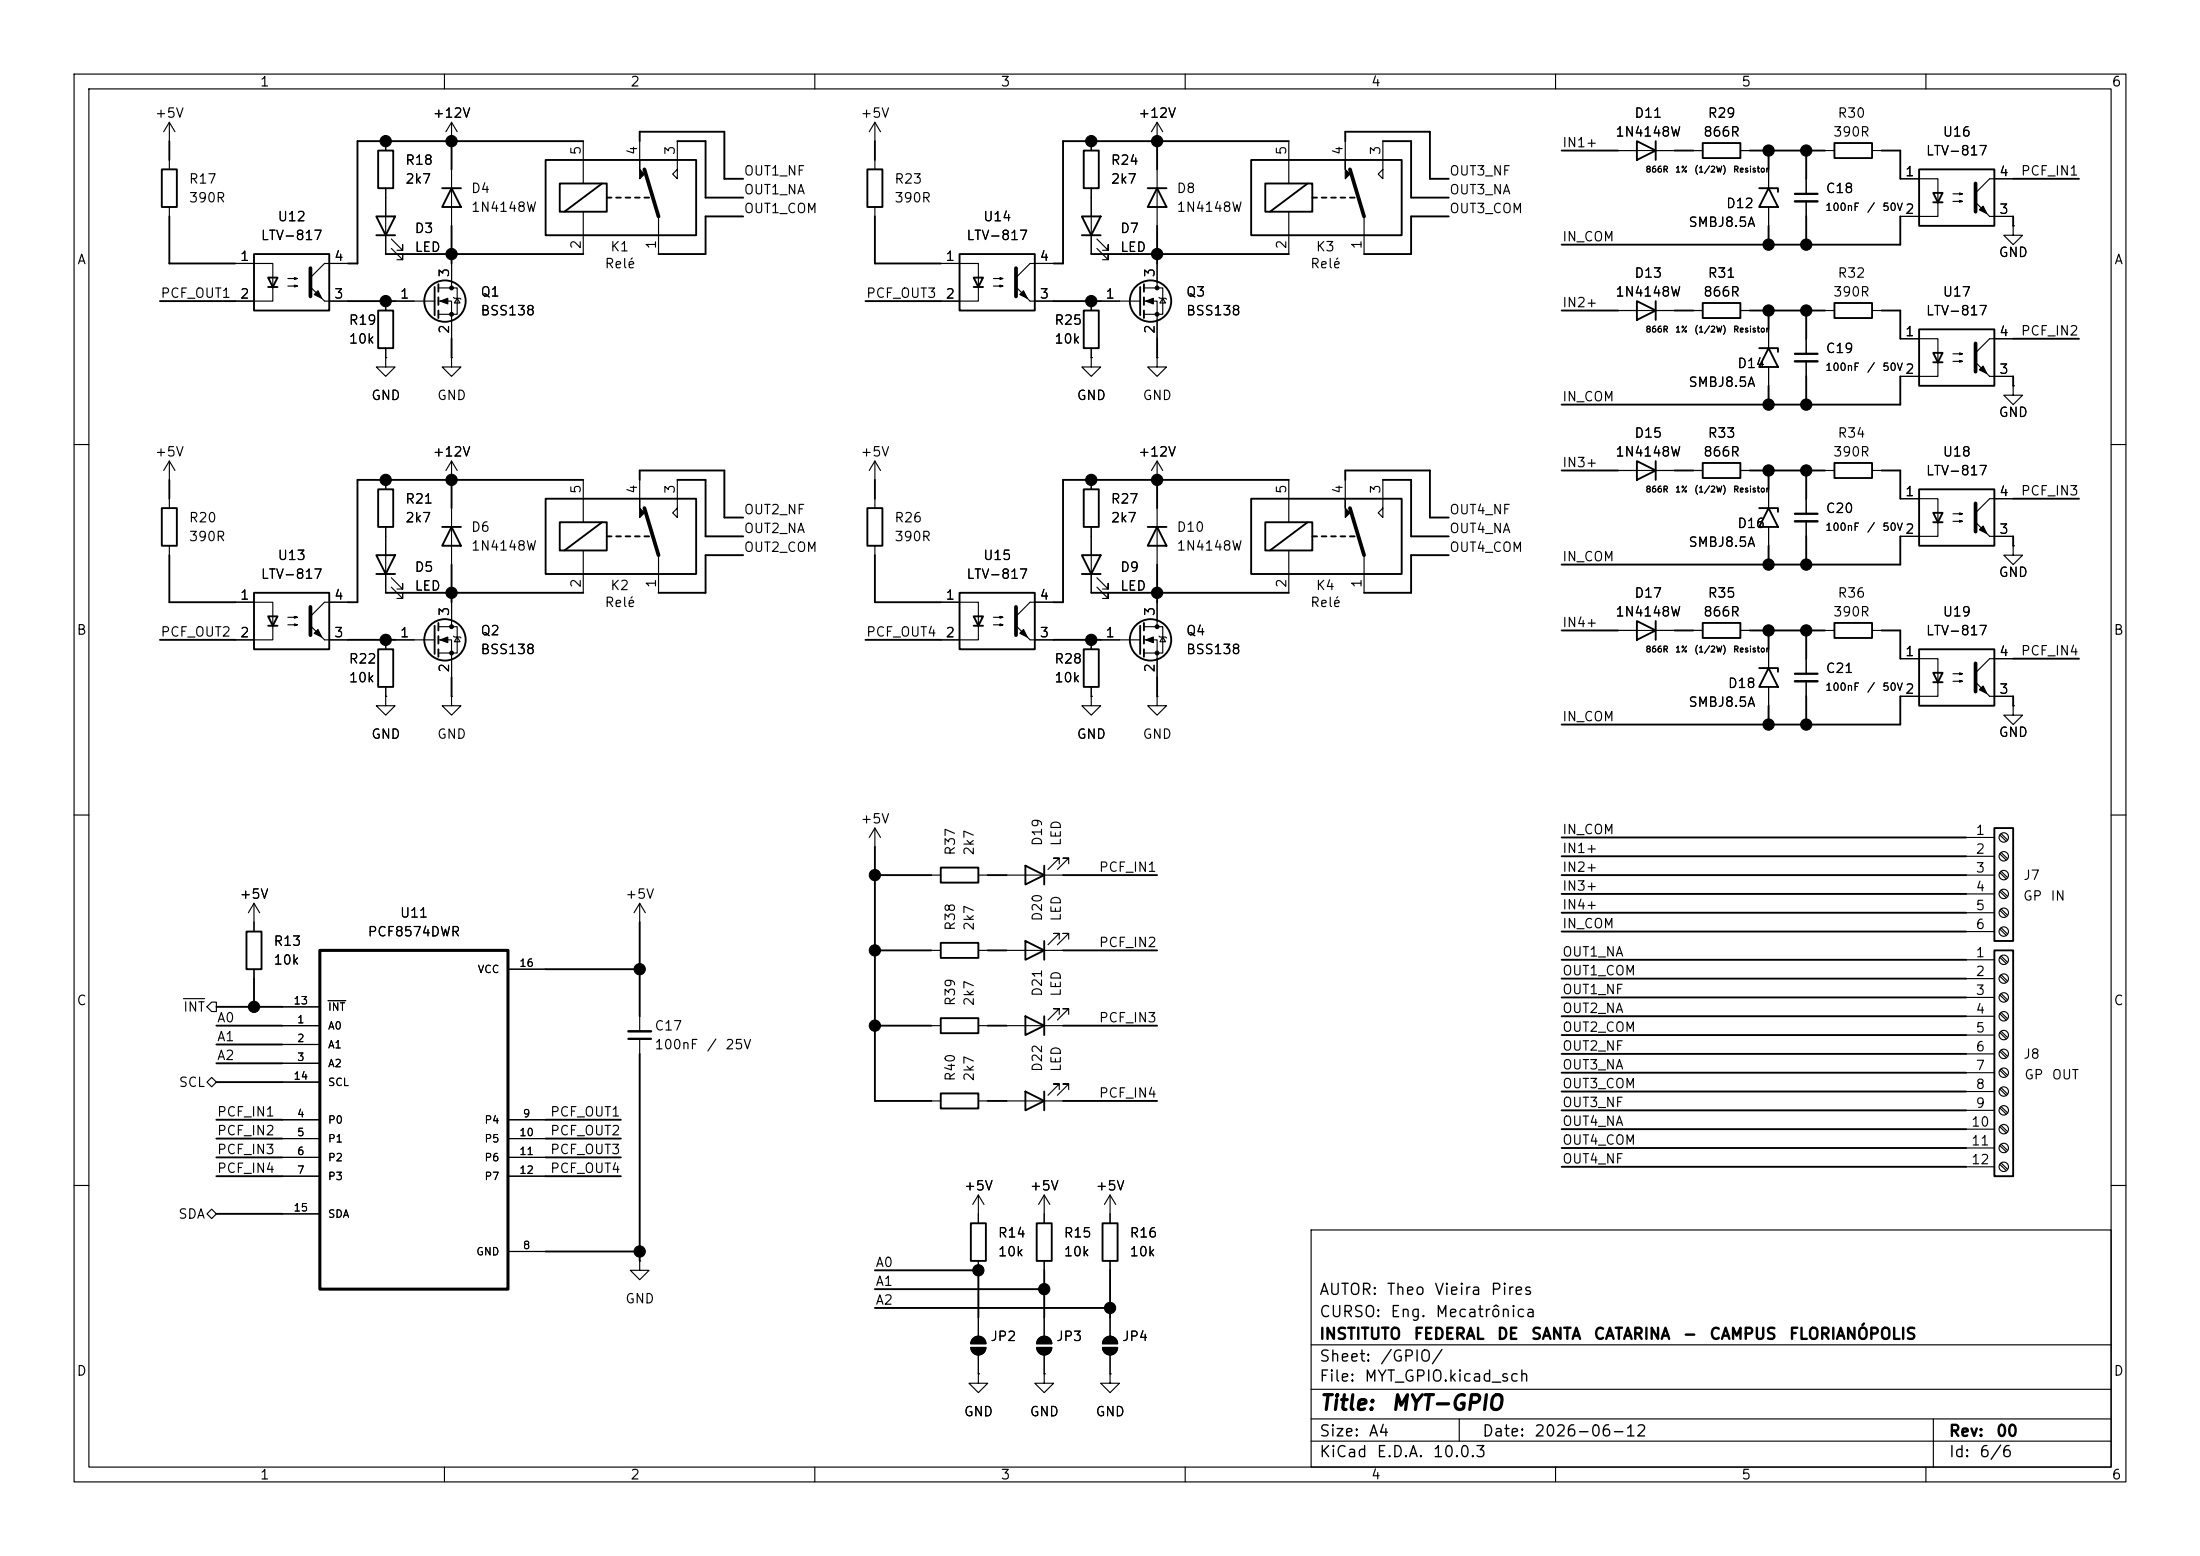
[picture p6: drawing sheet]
<svg xmlns="http://www.w3.org/2000/svg" width="297mm" height="210mm" viewBox="0 0 297 210" stroke-linecap="round" stroke-linejoin="round" font-family="sans-serif">
<g fill="none" stroke="#000" stroke-width=".15">
<path d="M10 10h277v190h-277zM12 12h273v186h-273zM22.9 16.5v2.6M22.9 16.5l-.8 1.3M22.9 16.5l.7 1.3M52.1 19.1v1.2M60 10v2M61 16.5v2.6M61 16.5l-.8 1.3M61 16.5l.7 1.3M78.7 19.1v5.7M86.4 19.1v2.5"/>
<path d="M91.4 19.1v5l-.6-.6 .6-.6M110 10v2M118.1 16.5v2.6M118.1 16.5l-.8 1.3M118.1 16.5l.8 1.3M147.3 19.1v1.2M156.2 16.5v2.6M156.2 16.5l-.8 1.3M156.2 16.5l.8 1.3M160 10v2M174 19.1v5.7M181.6 19.1v2.5"/>
<path d="M186.7 19.1v5l-.6-.6 .6-.6M210 10v2M260 10v2M22.9 21.6v1.3M22.9 27.9v1.3M31.7 35.6h5.1v3.3M36.8 38.7v1.9h-5.1M38.9 37.6h1.2l-.3 .1v-.2l.3 .1M38.9 38.6h1.2l-.3 .1v-.2l.3 .1M47 35.6h-3.2l-1.9 1.9M52.1 25.4v8.9M52.8 33.5l1.6 1.6v-.8v.8h-.8"/>
<path d="M52.8 32.3l1.6 1.5v-.8v.8h-.8M59.2 38.9h2.5v3.5h-2.5M61 22.9v7.6M61 35.6v3.3M78.7 28.6v5.7M88.9 29.2v5.1M118.1 21.6v1.3M118.1 27.9v1.3M127 35.6h5.1v3.3M132.1 38.7v1.9h-5.1M134.1 37.6h1.3l-.4 .1v-.2l.4 .1M134.1 38.6h1.3l-.4 .1v-.2l.4 .1"/>
<path d="M142.2 35.6h-3.1l-1.9 1.9M147.3 25.4v8.9M148.1 33.5l1.5 1.6v-.8v.8h-.8M148.1 32.3l1.5 1.5v-.8v.8h-.8M154.4 38.9h2.6v3.5h-2.6M156.2 22.9v7.6M156.2 35.6v3.3M174 28.6v5.7M184.1 29.2v5.1M218.4 20.3h7.7M228.6 20.3h1.3M234.9 20.3h1.3"/>
<path d="M238.8 22.9v2.5M238.8 27.9v2.6M243.8 24.1v2.1M243.8 27.2v2M246.4 20.3h1.2M252.7 20.3h1.3M256.5 24.1h5.1v3.3M261.6 27.3v1.9h-5.1M263.7 26.2h1.2l-.4 .1v-.3l.4 .2M263.7 27.2h1.2l-.4 .1v-.2l.4 .1M268.6 29.2h3.2M271.8 30.5v1.3h1.2l-1.2 1.2-1.3-1.2h1.3"/>
<path d="M271.8 30.5h.1M271.8 24.1h-3.2l-1.9 1.9M43.8 40.6h3.2M52.1 48.3v1.2h1.2l-1.2 1.3-1.3-1.3h1.3M52.1 48.3h.1M52.1 40.6v1.3M52.1 47v1.3M53.3 40.6h5.4M59.2 40.6h1.8v5.1M61 48.3v1.2h1.2l-1.2 1.3-1.3-1.3h1.3M61 48.3h.1M61.2 40.1l.1 .2h.8l.1 .1"/>
<path d="M61.7 40.3l.4 .6h-.8zM139.1 40.6h3.1M147.3 48.3v1.2h1.3l-1.3 1.3-1.3-1.3h1.3M147.3 48.3h.1M147.3 40.6v1.3M147.3 47v1.3M148.6 40.6h5.3M154.4 40.6h1.8v5.1M156.2 48.3v1.2h1.3l-1.3 1.3-1.3-1.3h1.3M156.2 48.3h.1M156.5 40.1l.1 .2h.8l.1 .1M157 40.3l.4 .6h-.8z"/>
<path d="M218.4 41.9h7.7M228.6 41.9h1.3M234.9 41.9h1.3M238.8 44.5v2.5M238.8 49.5v2.6M243.8 45.7v2.1M243.8 48.8v2M246.4 41.9h1.2M252.7 41.9h1.3M256.5 45.7h5.1v3.3M261.6 48.9v1.9h-5.1M263.7 47.8h1.2l-.4 .1v-.3l.4 .2"/>
<path d="M263.7 48.8h1.2l-.4 .1v-.3l.4 .2M268.6 50.8h3.2M271.8 52.1v1.2h1.2l-1.2 1.3-1.3-1.3h1.3M271.8 52.1h.1M271.8 45.7h-3.2l-1.9 1.9M10 60h2M22.9 62.2v2.6M22.9 67.3v1.3M22.9 73.7v1.2M22.9 62.2l-.8 1.3M22.9 62.2l.7 1.3M52.1 64.8v1.2"/>
<path d="M52.1 71.1v8.9M52.8 79.2l1.6 1.6v-.8v.8h-.8M52.8 78l1.6 1.5v-.8v.8h-.8M61 62.2v2.6M61 68.6v7.6M61 62.2l-.8 1.3M61 62.2l.7 1.3M78.7 64.8v5.7M78.7 74.3v5.7M86.4 64.8v2.5M88.9 74.9v5.1M91.4 64.8v5.1l-.6-.7 .6-.6"/>
<path d="M118.1 62.2v2.6M118.1 67.3v1.3M118.1 73.7v1.2M118.1 62.2l-.8 1.3M118.1 62.2l.8 1.3M147.3 64.8v1.2M147.3 71.1v8.9M148.1 79.2l1.5 1.6v-.8v.8h-.8M148.1 78l1.5 1.5v-.8v.8h-.8M156.2 62.2v2.6M156.2 68.6v7.6M156.2 62.2l-.8 1.3"/>
<path d="M156.2 62.2l.8 1.3M174 64.8v5.7M174 74.3v5.7M181.6 64.8v2.5M184.1 74.9v5.1M186.7 64.8v5.1l-.6-.7 .6-.6M218.4 63.5h7.7M228.6 63.5h1.3M234.9 63.5h1.3M238.8 66v2.6M238.8 71.1v2.6M243.8 67.3v2"/>
<path d="M243.8 70.4v2M246.4 63.5h1.2M252.7 63.5h1.3M256.5 67.3h5.1v3.3M261.6 70.5v1.9h-5.1M263.7 69.3h1.2l-.4 .2v-.3l.4 .1M263.7 70.4h1.2l-.4 .1v-.3l.4 .2M268.6 72.4h3.2M271.8 73.7v1.2h1.2l-1.2 1.3-1.3-1.3h1.3M271.8 73.7h.1M271.8 67.3h-3.2l-1.9 1.9M285 60h2"/>
<path d="M31.7 81.3h5.1v3.3M36.8 84.5v1.9h-5.1M38.9 83.3h1.2l-.3 .1v-.2l.3 .1M38.9 84.3h1.2l-.3 .2v-.3l.3 .1M43.8 86.4h3.2M47 81.3h-3.2l-1.9 1.9M52.1 94v1.3h1.2l-1.2 1.2-1.3-1.2h1.3M52.1 94h.1M52.1 86.4v1.2M52.1 92.7v1.3M53.3 86.4h5.4M59.2 84.6h2.5v3.5h-2.5"/>
<path d="M59.2 86.4h1.8v5M61 94v1.3h1.2l-1.2 1.2-1.3-1.2h1.3M61 94h.1M61 81.3v3.3M61.2 85.9l.1 .1h.8l.1 .1M61.7 86l.4 .6h-.8zM127 81.3h5.1v3.3M132.1 84.5v1.9h-5.1M134.1 83.3h1.3l-.4 .1v-.2l.4 .1M134.1 84.3h1.3l-.4 .2v-.3l.4 .1M139.1 86.4h3.1M142.2 81.3h-3.1l-1.9 1.9"/>
<path d="M147.3 94v1.3h1.3l-1.3 1.2-1.3-1.2h1.3M147.3 94h.1M147.3 86.4v1.2M147.3 92.7v1.3M148.6 86.4h5.3M154.4 84.6h2.6v3.5h-2.6M154.4 86.4h1.8v5M156.2 94v1.3h1.3l-1.3 1.2-1.3-1.2h1.3M156.2 94h.1M156.2 81.3v3.3M156.5 85.9l.1 .1h.8l.1 .1M157 86l.4 .6h-.8z"/>
<path d="M218.4 85.1h7.7M228.6 85.1h1.3M234.9 85.1h1.3M238.8 87.6v2.6M238.8 92.7v2.6M243.8 88.9v2M243.8 91.9v2.1M246.4 85.1h1.2M252.7 85.1h1.3M256.5 88.9h5.1v3.3M261.6 92.1v1.9h-5.1M263.7 90.9h1.2l-.4 .2v-.3l.4 .1"/>
<path d="M263.7 91.9h1.2l-.4 .2v-.3l.4 .1M268.6 94h3.2M271.8 95.3v1.2h1.2l-1.2 1.3-1.3-1.3h1.3M271.8 95.3h.1M271.8 88.9h-3.2l-1.9 1.9M10 110h2M118.1 111.8l-.8 1.2M118.1 111.8l.8 1.2M118.1 111.8v2.5M125.7 118.1h1.3M132.1 118.1h1.2M135.9 118.1h7.6"/>
<path d="M143 116.6v-.8h-.8h.8l-1.5 1.5M144.3 116.6v-.8h-.8h.8l-1.6 1.5M265.4 118.1h3.8M265.4 113h3.8M265.4 115.6h3.8M270 112.7l.8 .8M270 115.2l.8 .9M270 117.8l.8 .8M270.2 112.5l.8 .9M270.2 115.1l.8 .8M270.2 117.6l.8 .8M285 110h2"/>
<path d="M24.8 134.8h2.8M28.6 135.3h.6v1.2h-.6l-.7-.6zM34.3 121.9l-.8 1.3M34.3 121.9l.8 1.3M34.3 121.9v3.8M34.3 130.8v1.3M38.1 138.4h5.1M38.1 135.9h5.1M44.3 135.1h2.4M68.6 130.8h5.1M86.4 121.9v2.6M86.4 137.2v2"/>
<path d="M86.4 121.9l-.8 1.3M86.4 121.9l.7 1.3M125.7 138.4h1.3M125.7 128.3h1.3M132.1 138.4h1.2M132.1 128.3h1.2M135.9 138.4h7.6M135.9 128.3h7.6M143 126.7v-.7h-.8h.8l-1.5 1.5M143 136.9v-.8h-.8h.8l-1.5 1.6M144.3 126.7v-.7h-.8h.8l-1.6 1.5M144.3 136.9v-.8h-.8h.8l-1.6 1.6"/>
<path d="M265.4 120.7h3.8M265.4 123.2h3.8M265.4 125.7h3.8M265.4 129.5h3.8M265.4 132.1h3.8M265.4 134.6h3.8M265.4 137.2h3.8M265.4 139.7h3.8M270 120.3l.8 .9M270 122.9l.8 .8M270 125.4l.8 .8M270 129.2l.8 .8"/>
<path d="M270 131.7l.8 .9M270 134.3l.8 .8M270 136.8l.8 .9M270 139.4l.8 .8M270.2 120.1l.8 .9M270.2 122.7l.8 .8M270.2 125.2l.8 .9M270.2 129l.8 .9M270.2 131.6l.8 .8M270.2 134.1l.8 .9M270.2 136.7l.8 .8M270.2 139.2l.8 .8"/>
<path d="M27.9 146.1l.7-.7 .6 .7-.6 .6zM38.1 141h5.1M38.1 143.5h5.1M38.1 151.1h5.1M38.1 153.7h5.1M38.1 156.2h5.1M38.1 158.8h5.1M38.1 146.1h5.1M68.6 151.1h5.1M68.6 153.7h5.1M68.6 156.2h5.1M68.6 158.8h5.1"/>
<path d="M86.4 140.2v2M125.7 148.6h1.3M132.1 148.6h1.2M135.9 148.6h7.6M143 147.1v-.8h-.8h.8l-1.5 1.5M144.3 147.1v-.8h-.8h.8l-1.6 1.5M265.4 142.2h3.8M265.4 144.8h3.8M265.4 147.3h3.8M265.4 149.9h3.8M265.4 152.4h3.8M265.4 154.9h3.8"/>
<path d="M265.4 157.5h3.8M270 141.9l.8 .8M270 144.4l.8 .9M270 147l.8 .8M270 149.5l.8 .9M270 152.1l.8 .8M270 154.6l.8 .8M270 157.1l.8 .9M270.2 141.7l.8 .9M270.2 144.3l.8 .8M270.2 146.8l.8 .9M270.2 149.4l.8 .8"/>
<path d="M270.2 151.9l.8 .8M270.2 154.4l.8 .9M270.2 157l.8 .8M10 160h2M27.9 163.8l.7-.6 .6 .6-.6 .7zM38.1 163.8h5.1M68.6 168.9h5.1M86.4 170.2v1.3h1.2l-1.2 1.2-1.3-1.2h1.3M86.4 170.2h.1M132.1 161.3l-.8 1.3M132.1 161.3l.7 1.3M132.1 161.3v3.8"/>
<path d="M132.1 170.2v1.3M132.1 177.8v2.5M141 161.3l-.8 1.3M141 161.3l.7 1.3M141 161.3v3.8M141 170.2v1.3M141 177.8v2.5M149.9 161.3v3.8M149.9 170.2v1.3M149.9 177.8v2.5M149.9 161.3l-.8 1.3M149.9 161.3l.7 1.3"/>
<path d="M177 166h108v32h-108zM285 160h2M60 198v2M110 198v2M131.1 181.9h2a1.02 1.02 0 0 1-1 1 1.02 1.02 0 0 1-1-1zM131.4 180.6a1.02 1.02 0 0 1 1.1-.2 1.02 1.02 0 0 1 .6 1h-2l.1-.5zM132.1 185.4v1.3h1.2l-1.2 1.3-1.3-1.3h1.3M132.1 185.4h.1M132.1 182.9v2.5M140 181.9h2a1.02 1.02 0 0 1-1 1 1.02 1.02 0 0 1-1-1zM140.2 180.6a1.02 1.02 0 0 1 1.2-.2 1.02 1.02 0 0 1 .6 1h-2v-.5zM141 185.4v1.3h1.2l-1.2 1.3-1.3-1.3h1.3"/>
<path d="M141 185.4h.1M141 182.9v2.5M148.8 181.9h2.1a1.02 1.02 0 0 1-1 1 1.02 1.02 0 0 1-1.1-1zM149.1 180.6a1.02 1.02 0 0 1 1.1-.2 1.02 1.02 0 0 1 .7 1h-2.1l.1-.5zM149.9 185.4v1.3h1.2l-1.2 1.3-1.3-1.3h1.3M149.9 185.4h.1M149.9 182.9v2.5M160 198v2M177 194.5h108M177 191.5h108M177 187.5h108M177 181.5h108"/>
<path d="M197 191.5v3M210 198v2M260 198v2M261 191.5v6.5"/>
<circle cx="270.5" cy="113" r=".63"/>
<circle cx="270.5" cy="115.6" r=".63"/>
<circle cx="270.5" cy="118.1" r=".63"/>
<circle cx="270.5" cy="120.6" r=".63"/>
<circle cx="270.5" cy="123.2" r=".63"/>
<circle cx="270.5" cy="125.7" r=".63"/>
<circle cx="270.5" cy="134.6" r=".63"/>
<circle cx="270.5" cy="132.1" r=".63"/>
<circle cx="270.5" cy="139.7" r=".63"/>
<circle cx="270.5" cy="129.5" r=".63"/>
<circle cx="270.5" cy="137.2" r=".63"/>
<circle cx="270.5" cy="144.8" r=".63"/>
<circle cx="270.5" cy="152.4" r=".63"/>
<circle cx="270.5" cy="147.3" r=".63"/>
<circle cx="270.5" cy="149.9" r=".63"/>
<circle cx="270.5" cy="157.5" r=".63"/>
<circle cx="270.5" cy="154.9" r=".63"/>
<circle cx="270.5" cy="142.2" r=".63"/>
</g>
<g fill="none" stroke="#000" stroke-width=".25">
<path d="M22.9 19.1v2.5M61 19.1v3.8M78.7 19.1h-30.4v16.5h-1.3M86.4 19.1v-1.3h11.4v6.3h2.5M91.4 19.1h3.8v7.6h5.1M118.1 19.1v2.5M156.2 19.1v3.8M174 19.1h-30.5v16.5h-1.3M181.6 19.1v-1.3h11.4v6.3h2.6M186.7 19.1h3.8v7.6h5.1M221 19.1l2.5 1.2-2.5 1.3zM223.5 19.1v2.5"/>
<path d="M229.9 19.3h5v2h-5zM247.6 19.3h5.1v2h-5.1zM21.8 22.9h2.1v5h-2.1zM22.9 29.2v6.4h8.8M34.3 34.3h10.1v7.6h-10.1zM36.2 37.5h1.3l-.7 1.2zM36.2 38.7h1.3M50.8 29.2h2.5l-1.2 2.6zM50.8 31.8h2.5M51.1 20.3h2v5.1h-2zM52.1 34.3h26.6M58.7 38.7v3.8"/>
<path d="M59.2 38.4v1M59.7 25.4h2.5M61 25.4l1.2 2.5h-2.5zM61 30.5v5.1M73.7 21.6h20.3v10.2h-20.3zM75.6 24.8h6.3v3.8h-6.3zM81.3 24.8l-5.1 3.8M81.9 26.7h.6M83.2 26.7h.6M84.5 26.7h.6M85.7 26.7h.7M87 26.7h.6"/>
<path d="M100.3 29.2h-5.1v5.1h-6.3M117.1 22.9h2v5h-2zM118.1 29.2v6.4h8.9M129.5 34.3h10.2v7.6h-10.2zM131.4 37.5h1.3l-.6 1.2zM131.4 38.7h1.3M146 29.2h2.6l-1.3 2.6zM146 31.8h2.6M146.3 20.3h2v5.1h-2zM147.3 34.3h26.7M153.9 38.7v3.8M154.4 38.4v1"/>
<path d="M154.9 25.4h2.6M156.2 25.4l1.3 2.5h-2.6zM156.2 30.5v5.1M168.9 21.6h20.3v10.2h-20.3zM170.8 24.8h6.4v3.8h-6.4zM176.5 24.8l-5.1 3.8M177.2 26.7h.6M178.4 26.7h.7M179.7 26.7h.6M181 26.7h.6M182.2 26.7h.7M195.6 29.2h-5.1v5.1h-6.4"/>
<path d="M210.8 20.3h7.6M226.1 20.3h2.5M236.2 20.3h10.2M237.5 25.4h2.5v.5M238.8 25.4l1.2 2.5h-2.5zM238.8 20.3v2.6M238.8 30.5v2.5M243.8 20.3v3.8M243.8 29.2v3.8M254 20.3h2.5v3.8M256.5 29.2v3.8h-45.7M259.1 22.9h10.1v7.6h-10.1z"/>
<path d="M261 26h1.3l-.7 1.3zM261 27.3h1.3M271.8 24.1h8.9M271.8 29.2v1.3M21.6 40.6h10.1M47 40.6h6.3M51.1 41.9h2v5.1h-2zM59.2 40.1v1M59.2 41.9v1M61 45.7v2.6M116.8 40.6h10.2M142.2 40.6h6.4"/>
<path d="M146.3 41.9h2v5.1h-2zM154.4 40.1v1M154.4 41.9v1M156.2 45.7v2.6M210.8 41.9h7.6M221 40.6l2.5 1.3-2.5 1.3zM223.5 40.6v2.6M226.1 41.9h2.5M229.9 40.9h5v2h-5zM236.2 41.9h10.2M237.5 47h2.5v.5M238.8 47l1.2 2.5h-2.5z"/>
<path d="M238.8 41.9v2.6M238.8 52.1v2.5M243.8 41.9v3.8M243.8 50.8v3.8M247.6 40.9h5.1v2h-5.1zM254 41.9h2.5v3.8M256.5 50.8v3.8h-45.7M259.1 44.5h10.1v7.6h-10.1zM261 47.6h1.3l-.7 1.3zM261 48.9h1.3M271.8 45.7h8.9M271.8 50.8v1.3"/>
<path d="M21.8 68.6h2.1v5.1h-2.1zM22.9 74.9v6.4h8.8M22.9 64.8v2.5M50.8 74.9h2.5l-1.2 2.6zM50.8 77.5h2.5M51.1 66h2v5.1h-2zM59.7 71.1h2.5M61 71.1l1.2 2.6h-2.5zM61 64.8v3.8M61 76.2v5.1M73.7 67.3h20.3v10.2h-20.3zM75.6 70.5h6.3v3.8h-6.3z"/>
<path d="M78.7 64.8h-30.4v16.5h-1.3M81.3 70.5l-5.1 3.8M81.9 72.4h.6M83.2 72.4h.6M84.5 72.4h.6M85.7 72.4h.7M86.4 64.8v-1.3h11.4v6.4h2.5M87 72.4h.6M91.4 64.8h3.8v7.6h5.1M100.3 74.9h-5.1v5.1h-6.3M117.1 68.6h2v5.1h-2zM118.1 64.8v2.5"/>
<path d="M118.1 74.9v6.4h8.9M146 74.9h2.6l-1.3 2.6zM146 77.5h2.6M146.3 66h2v5.1h-2zM154.9 71.1h2.6M156.2 71.1l1.3 2.6h-2.6zM156.2 64.8v3.8M156.2 76.2v5.1M168.9 67.3h20.3v10.2h-20.3zM170.8 70.5h6.4v3.8h-6.4zM174 64.8h-30.5v16.5h-1.3M176.5 70.5l-5.1 3.8"/>
<path d="M177.2 72.4h.6M178.4 72.4h.7M179.7 72.4h.6M181 72.4h.6M181.6 64.8v-1.3h11.4v6.4h2.6M182.2 72.4h.7M186.7 64.8h3.8v7.6h5.1M195.6 74.9h-5.1v5.1h-6.4M210.8 63.5h7.6M221 62.2l2.5 1.3-2.5 1.3zM223.5 62.2v2.6M226.1 63.5h2.5"/>
<path d="M229.9 62.5h5v2h-5zM236.2 63.5h10.2M237.5 68.6h2.5v.5M238.8 68.6l1.2 2.5h-2.5zM238.8 63.5v2.5M238.8 73.7v2.5M243.8 63.5v3.8M243.8 72.4v3.8M247.6 62.5h5.1v2h-5.1zM254 63.5h2.5v3.8M256.5 72.4v3.8h-45.7M259.1 66h10.1v7.7h-10.1z"/>
<path d="M261 69.2h1.3l-.7 1.3zM261 70.5h1.3M271.8 72.4v1.3M271.8 67.3h8.9M21.6 86.4h10.1M34.3 80h10.1v7.6h-10.1zM36.2 83.2h1.3l-.7 1.3zM36.2 84.5h1.3M47 86.4h6.3M51.1 87.6h2v5.1h-2zM52.1 80h26.6M58.7 84.5v3.8"/>
<path d="M59.2 84.1v1M59.2 85.9v1M59.2 87.6v1M61 91.4v2.6M116.8 86.4h10.2M129.5 80h10.2v7.6h-10.2zM131.4 83.2h1.3l-.6 1.3zM131.4 84.5h1.3M142.2 86.4h6.4M146.3 87.6h2v5.1h-2zM147.3 80h26.7M153.9 84.5v3.8"/>
<path d="M154.4 84.1v1M154.4 85.9v1M154.4 87.6v1M156.2 91.4v2.6M210.8 85.1h7.6M221 83.8l2.5 1.3-2.5 1.3zM223.5 83.8v2.6M226.1 85.1h2.5M229.9 84.1h5v2h-5zM236.2 85.1h10.2M237.5 90.2h2.5v.5M238.8 90.2l1.2 2.5h-2.5z"/>
<path d="M238.8 85.1v2.5M238.8 95.3v2.5M243.8 85.1v3.8M243.8 94v3.8M247.6 84.1h5.1v2h-5.1zM254 85.1h2.5v3.8M256.5 94v3.8h-45.7M259.1 87.6h10.1v7.7h-10.1zM261 90.8h1.3l-.7 1.3zM261 92.1h1.3M271.8 94v1.3M271.8 88.9h8.9"/>
<path d="M118.1 114.3v34.3h7.6M118.1 118.1h7.6M127 117.1h5.1v2h-5.1zM133.3 118.1h2.6M138.4 116.8l2.6 1.3-2.6 1.3zM141 116.8v2.6M143.5 118.1h12.7M210.8 118.1h54.6M210.8 115.6h54.6M210.8 113h54.6M269.2 111.8h2.6v15.2h-2.6zM29.2 138.4h8.9"/>
<path d="M29.2 135.9h8.9M33.3 125.7h2v5.1h-2zM34.3 132.1v3.8M73.7 130.8h12.7M86.4 124.5v12.7M118.1 138.4h7.6M118.1 128.3h7.6M127 127.3h5.1v2h-5.1zM127 137.4h5.1v2h-5.1zM133.3 138.4h2.6M133.3 128.3h2.6M138.4 127l2.6 1.3-2.6 1.2z"/>
<path d="M138.4 137.2l2.6 1.2-2.6 1.3zM141 127v2.5M141 137.2v2.5M143.5 138.4h12.7M143.5 128.3h12.7M210.8 123.2h54.6M210.8 120.7h54.6M210.8 137.2h54.6M210.8 132.1h54.6M210.8 134.6h54.6M210.8 125.7h54.6M210.8 129.5h54.6"/>
<path d="M210.8 139.7h54.6M269.2 128.3h2.6v30.5h-2.6zM29.2 146.1h8.9M29.2 141h8.9M29.2 153.7h8.9M29.2 156.2h8.9M29.2 158.8h8.9M29.2 151.1h8.9M29.2 143.5h8.9M73.7 153.7h10.1M73.7 156.2h10.1M73.7 158.8h10.1"/>
<path d="M73.7 151.1h10.1M86.4 142.2v28M127 147.6h5.1v2h-5.1zM133.3 148.6h2.6M138.4 147.3l2.6 1.3-2.6 1.3zM141 147.3v2.6M143.5 148.6h12.7M210.8 147.3h54.6M210.8 154.9h54.6M210.8 157.5h54.6M210.8 149.9h54.6M210.8 152.4h54.6"/>
<path d="M210.8 144.8h54.6M210.8 142.2h54.6M29.2 163.8h8.9M73.7 168.9h12.7M118.1 176.5h31.8M118.1 174h22.9M118.1 171.5h14v6.3M131.1 165.1h2v5.1h-2zM140 165.1h2v5.1h-2zM141 171.5v6.3M148.8 165.1h2.1v5.1h-2.1zM149.9 171.5v6.3"/>
<circle cx="60.1" cy="40.6" r="2.79"/>
<circle cx="155.3" cy="40.6" r="2.79"/>
<circle cx="60.1" cy="86.4" r="2.79"/>
<circle cx="155.3" cy="86.4" r="2.79"/>
</g>
<path d="M41.9 36.2v3.8M87 22.9l1.9 6.3M137.2 36.2v3.8M182.2 22.9l1.9 6.3M266.7 24.8v3.8M266.7 46.4v3.8M87 68.6l1.9 6.3M182.2 68.6l1.9 6.3M266.7 67.9v3.9M41.9 81.9v3.8M137.2 81.9v3.8M266.7 89.5v3.8" fill="none" stroke="#000" stroke-width=".51"/>
<g fill="#000" stroke="#000" stroke-width=".15">
<path d="M42.4 39.8l.5-.6 .5 1.1zM86.4 21.6v1.3l.6 .6-.6 .6zM137.7 39.8l.5-.6 .5 1.1zM181.6 21.6v1.3l.6 .6-.6 .6zM267.2 28.3l.5-.5 .5 1zM266.7 27.3l1.9 1.9zM41.9 38.7l1.9 1.9zM59.4 40.6l1.1-.3v.7zM137.2 38.7l1.9 1.9zM154.7 40.6l1-.3v.7zM267.2 49.9l.5-.5 .5 1zM266.7 48.9l1.9 1.9z"/>
<path d="M86.4 67.3v1.3l.6 .6-.6 .7zM181.6 67.3v1.3l.6 .6-.6 .7zM267.2 71.5l.5-.5 .5 1zM266.7 70.5l1.9 1.9zM42.9 85l.5 1-1-.5zM41.9 84.5l1.9 1.9zM59.4 86.4l1.1-.4v.7zM137.7 85.5l.5-.5 .5 1zM137.2 84.5l1.9 1.9zM154.7 86.4l1-.4v.7zM267.2 93.1l.5-.5 .5 1zM266.7 92.1l1.9 1.9z"/>
<path d="M131.1 181.9h2a1.02 1.02 0 0 1-1 1 1.02 1.02 0 0 1-1-1zM131.4 180.6a1.02 1.02 0 0 1 1.1-.2 1.02 1.02 0 0 1 .6 1h-2l.1-.5zM140 181.9h2a1.02 1.02 0 0 1-1 1 1.02 1.02 0 0 1-1-1zM140.2 180.6a1.02 1.02 0 0 1 1.2-.2 1.02 1.02 0 0 1 .6 1h-2v-.5zM148.8 181.9h2.1a1.02 1.02 0 0 1-1 1 1.02 1.02 0 0 1-1.1-1zM149.1 180.6a1.02 1.02 0 0 1 1.1-.2 1.02 1.02 0 0 1 .7 1h-2.1l.1-.5z"/>
<circle cx="61" cy="38.9" r=".25"/>
<circle cx="156.2" cy="38.9" r=".25"/>
<circle cx="61" cy="42.4" r=".25"/>
<circle cx="156.2" cy="42.4" r=".25"/>
<circle cx="61" cy="84.6" r=".25"/>
<circle cx="61" cy="88.1" r=".25"/>
<circle cx="156.2" cy="84.6" r=".25"/>
<circle cx="156.2" cy="88.1" r=".25"/>
</g>
<path d="M242.3 26.2h3.1M242.3 47.8h3.1M242.3 69.3h3.1M242.3 90.9h3.1M84.8 140.2h3.1" fill="none" stroke="#000" stroke-width=".3"/>
<path d="M242.3 27.2h3.1M242.3 48.8h3.1M242.3 70.4h3.1M242.3 91.9h3.1M84.8 139.2h3.1" fill="none" stroke="#000" stroke-width=".33"/>
<path d="M43.2 128.3h25.4v45.7h-25.4z" fill="none" stroke="#000" stroke-width=".41"/>
<g fill="#000" stroke="#000" stroke-width=".14">
<circle cx="52.1" cy="19" r=".76"/>
<circle cx="61" cy="19" r=".76"/>
<circle cx="147.3" cy="19" r=".76"/>
<circle cx="156.2" cy="19" r=".76"/>
<circle cx="61" cy="34.3" r=".76"/>
<circle cx="156.2" cy="34.3" r=".76"/>
<circle cx="238.8" cy="20.3" r=".76"/>
<circle cx="238.8" cy="33" r=".76"/>
<circle cx="243.8" cy="20.3" r=".76"/>
<circle cx="243.8" cy="33" r=".76"/>
<circle cx="52.1" cy="40.6" r=".76"/>
<circle cx="147.3" cy="40.6" r=".76"/>
<circle cx="238.8" cy="54.6" r=".76"/>
<circle cx="238.8" cy="41.9" r=".76"/>
<circle cx="243.8" cy="54.6" r=".76"/>
<circle cx="243.8" cy="41.9" r=".76"/>
<circle cx="52.1" cy="64.8" r=".76"/>
<circle cx="61" cy="64.8" r=".76"/>
<circle cx="147.3" cy="64.8" r=".76"/>
<circle cx="156.2" cy="64.8" r=".76"/>
<circle cx="238.8" cy="63.5" r=".76"/>
<circle cx="238.8" cy="76.2" r=".76"/>
<circle cx="243.8" cy="76.2" r=".76"/>
<circle cx="243.8" cy="63.5" r=".76"/>
<circle cx="52.1" cy="86.4" r=".76"/>
<circle cx="61" cy="80" r=".76"/>
<circle cx="147.3" cy="86.4" r=".76"/>
<circle cx="156.2" cy="80" r=".76"/>
<circle cx="238.8" cy="85.1" r=".76"/>
<circle cx="238.8" cy="97.8" r=".76"/>
<circle cx="243.8" cy="85.1" r=".76"/>
<circle cx="243.8" cy="97.8" r=".76"/>
<circle cx="118.1" cy="118.1" r=".76"/>
<circle cx="34.3" cy="135.9" r=".76"/>
<circle cx="86.4" cy="130.8" r=".76"/>
<circle cx="118.1" cy="128.3" r=".76"/>
<circle cx="118.1" cy="138.4" r=".76"/>
<circle cx="86.4" cy="168.9" r=".76"/>
<circle cx="132.1" cy="171.4" r=".76"/>
<circle cx="141" cy="174" r=".76"/>
<circle cx="149.9" cy="176.5" r=".76"/>
</g>
<g font-size="2">
<text x="178" y="190.8">Title:</text>
<text x="187.7" y="190.8">MYT-GPIO</text>
</g>
<g font-size="1.5">
<text x="178" y="178.2">CURSO:</text>
<text x="178" y="175.2">AUTOR:</text>
<text x="187.1" y="175.2">Theo</text>
<text x="187.6" y="178.2">Eng.</text>
<text x="193.5" y="175.2">Vieira</text>
<text x="193.7" y="178.2">Mecatrônica</text>
<text x="201.1" y="175.2">Pires</text>
<text x="178" y="184.2">Sheet:</text>
<text x="178" y="181.2">INSTITUTO</text>
<text x="186.2" y="184.2">/GPIO/</text>
<text x="190.7" y="181.2">FEDERAL</text>
<text x="202" y="181.2">DE</text>
<text x="206.6" y="181.2">SANTA</text>
<text x="215" y="181.2">CATARINA</text>
<text x="227.1" y="181.2">-</text>
<text x="230.7" y="181.2">CAMPUS</text>
<text x="241.4" y="181.2">FLORIANÓPOLIS</text>
<text x="178" y="186.9">File:</text>
<text x="184.1" y="186.9">MYT_GPIO.kicad_sch</text>
<text x="178" y="197.1">KiCad</text>
<text x="178" y="194.3">Size:</text>
<text x="184.7" y="194.3">A4</text>
<text x="185.7" y="197.1">E.D.A.</text>
<text x="193.3" y="197.1">10.0.3</text>
<text x="200" y="194.3">Date:</text>
<text x="207" y="194.3">2026-06-12</text>
<text x="263" y="194.3">Rev:</text>
<text x="263" y="197.1">Id:</text>
<text x="267.1" y="197.1">6/6</text>
<text x="269.4" y="194.3">00</text>
</g>
<g font-size="1.3">
<text x="35" y="12">1</text>
<text x="85" y="12">2</text>
<text x="135" y="12">3</text>
<text x="185" y="12">4</text>
<text x="235" y="12">5</text>
<text x="285" y="12">6</text>
<text x="20.8" y="16.2">+5V</text>
<text x="58.3" y="16.2">+12V</text>
<text x="116.1" y="16.2">+5V</text>
<text x="153.6" y="16.2">+12V</text>
<text x="220.6" y="16.2">D11</text>
<text x="230.5" y="16.2">R29</text>
<text x="248" y="16.2">R30</text>
<text x="54.6" y="22.6">R18</text>
<text x="78.7" y="21" transform="rotate(-90 78.7 21)">5</text>
<text x="86.3" y="21" transform="rotate(-90 86.3 21)">4</text>
<text x="91.4" y="21" transform="rotate(-90 91.4 21)">3</text>
<text x="149.9" y="22.6">R24</text>
<text x="174" y="21" transform="rotate(-90 174 21)">5</text>
<text x="181.6" y="21" transform="rotate(-90 181.6 21)">4</text>
<text x="186.7" y="21" transform="rotate(-90 186.7 21)">3</text>
<text x="210.8" y="20.2">IN1+</text>
<text x="218" y="18.8">1N4148W</text>
<text x="229.9" y="18.8">866R</text>
<text x="247.4" y="18.8">390R</text>
<text x="259.9" y="21.3">LTV-817</text>
<text x="262.2" y="18.8">U16</text>
<text x="25.4" y="27.6">390R</text>
<text x="25.4" y="25.1">R17</text>
<text x="54.6" y="25.1">2k7</text>
<text x="63.5" y="26.4">D4</text>
<text x="63.5" y="28.9">1N4148W</text>
<text x="100.3" y="24">OUT1_NF</text>
<text x="100.3" y="26.5">OUT1_NA</text>
<text x="100.3" y="29.1">OUT1_COM</text>
<text x="120.7" y="27.6">390R</text>
<text x="120.7" y="25.1">R23</text>
<text x="149.9" y="25.1">2k7</text>
<text x="158.8" y="26.4">D8</text>
<text x="158.8" y="28.9">1N4148W</text>
<text x="195.6" y="24">OUT3_NF</text>
<text x="195.6" y="26.5">OUT3_NA</text>
<text x="195.6" y="29.1">OUT3_COM</text>
<text x="232.9" y="28.4">D12</text>
<text x="246.4" y="26.4">C18</text>
<text x="257.1" y="24.1">1</text>
<text x="257.1" y="29.2">2</text>
<text x="269.8" y="29.2">3</text>
<text x="269.8" y="24.1">4</text>
<text x="272.7" y="24">PCF_IN1</text>
<text x="10.3" y="36">A</text>
<text x="32.3" y="35.5">1</text>
<text x="35.1" y="32.7">LTV-817</text>
<text x="37.4" y="30.2">U12</text>
<text x="45" y="35.5">4</text>
<text x="55.9" y="31.8">D3</text>
<text x="55.9" y="34.3">LED</text>
<text x="78.7" y="33.7" transform="rotate(-90 78.7 33.7)">2</text>
<text x="82.3" y="34.2">K1</text>
<text x="88.9" y="33.7" transform="rotate(-90 88.9 33.7)">1</text>
<text x="127.6" y="35.5">1</text>
<text x="130.4" y="32.7">LTV-817</text>
<text x="132.6" y="30.2">U14</text>
<text x="140.3" y="35.5">4</text>
<text x="151.1" y="31.8">D7</text>
<text x="151.1" y="34.3">LED</text>
<text x="174" y="33.7" transform="rotate(-90 174 33.7)">2</text>
<text x="177.6" y="34.2">K3</text>
<text x="184.1" y="33.7" transform="rotate(-90 184.1 33.7)">1</text>
<text x="210.8" y="32.9">IN_COM</text>
<text x="227.8" y="30.9">SMBJ8.5A</text>
<text x="269.7" y="35">GND</text>
<text x="285.3" y="36">A</text>
<text x="21.6" y="40.5">PCF_OUT1</text>
<text x="32.3" y="40.6">2</text>
<text x="45" y="40.6">3</text>
<text x="53.9" y="40.6">1</text>
<text x="60.9" y="37.5" transform="rotate(-90 60.9 37.5)">3</text>
<text x="64.8" y="40.3">Q1</text>
<text x="81.5" y="36.5">Relé</text>
<text x="116.8" y="40.5">PCF_OUT3</text>
<text x="127.6" y="40.6">2</text>
<text x="140.3" y="40.6">3</text>
<text x="149.2" y="40.6">1</text>
<text x="156.2" y="37.5" transform="rotate(-90 156.2 37.5)">3</text>
<text x="160" y="40.3">Q3</text>
<text x="176.8" y="36.5">Relé</text>
<text x="210.8" y="41.8">IN2+</text>
<text x="218" y="40.3">1N4148W</text>
<text x="220.6" y="37.8">D13</text>
<text x="229.9" y="40.3">866R</text>
<text x="230.5" y="37.8">R31</text>
<text x="247.4" y="40.3">390R</text>
<text x="248" y="37.8">R32</text>
<text x="262.2" y="40.3">U17</text>
<text x="47" y="46.7">10k</text>
<text x="47" y="44.2">R19</text>
<text x="60.9" y="45.2" transform="rotate(-90 60.9 45.2)">2</text>
<text x="64.8" y="42.9">BSS138</text>
<text x="142.2" y="46.7">10k</text>
<text x="142.2" y="44.2">R25</text>
<text x="156.2" y="45.2" transform="rotate(-90 156.2 45.2)">2</text>
<text x="160" y="42.9">BSS138</text>
<text x="246.4" y="48">C19</text>
<text x="257.1" y="45.7">1</text>
<text x="259.9" y="42.9">LTV-817</text>
<text x="269.8" y="45.7">4</text>
<text x="272.7" y="45.6">PCF_IN2</text>
<text x="227.8" y="52.5">SMBJ8.5A</text>
<text x="234.5" y="50">D14</text>
<text x="257.1" y="50.8">2</text>
<text x="269.8" y="50.8">3</text>
<text x="50" y="54.3">GND</text>
<text x="58.9" y="54.3">GND</text>
<text x="145.3" y="54.3">GND</text>
<text x="154.2" y="54.3">GND</text>
<text x="210.8" y="54.5">IN_COM</text>
<text x="220.6" y="59.4">D15</text>
<text x="230.5" y="59.4">R33</text>
<text x="248" y="59.4">R34</text>
<text x="269.7" y="56.6">GND</text>
<text x="20.8" y="61.9">+5V</text>
<text x="58.3" y="61.9">+12V</text>
<text x="116.1" y="61.9">+5V</text>
<text x="153.6" y="61.9">+12V</text>
<text x="210.8" y="63.4">IN3+</text>
<text x="218" y="61.9">1N4148W</text>
<text x="229.9" y="61.9">866R</text>
<text x="247.4" y="61.9">390R</text>
<text x="259.9" y="64.5">LTV-817</text>
<text x="262.2" y="61.9">U18</text>
<text x="25.4" y="70.8">R20</text>
<text x="54.6" y="70.8">2k7</text>
<text x="54.6" y="68.3">R21</text>
<text x="78.7" y="66.7" transform="rotate(-90 78.7 66.7)">5</text>
<text x="86.3" y="66.7" transform="rotate(-90 86.3 66.7)">4</text>
<text x="91.4" y="66.7" transform="rotate(-90 91.4 66.7)">3</text>
<text x="100.3" y="69.7">OUT2_NF</text>
<text x="120.7" y="70.8">R26</text>
<text x="149.9" y="70.8">2k7</text>
<text x="149.9" y="68.3">R27</text>
<text x="174" y="66.7" transform="rotate(-90 174 66.7)">5</text>
<text x="181.6" y="66.7" transform="rotate(-90 181.6 66.7)">4</text>
<text x="186.7" y="66.7" transform="rotate(-90 186.7 66.7)">3</text>
<text x="195.6" y="69.7">OUT4_NF</text>
<text x="234.5" y="71.6">D16</text>
<text x="246.4" y="69.6">C20</text>
<text x="257.1" y="67.3">1</text>
<text x="269.8" y="67.3">4</text>
<text x="272.7" y="67.2">PCF_IN3</text>
<text x="25.4" y="73.4">390R</text>
<text x="37.4" y="75.9">U13</text>
<text x="55.9" y="77.5">D5</text>
<text x="63.5" y="72.1">D6</text>
<text x="63.5" y="74.6">1N4148W</text>
<text x="100.3" y="74.8">OUT2_COM</text>
<text x="100.3" y="72.3">OUT2_NA</text>
<text x="120.7" y="73.4">390R</text>
<text x="132.6" y="75.9">U15</text>
<text x="151.1" y="77.5">D9</text>
<text x="158.8" y="72.1">D10</text>
<text x="158.8" y="74.6">1N4148W</text>
<text x="195.6" y="74.8">OUT4_COM</text>
<text x="195.6" y="72.3">OUT4_NA</text>
<text x="210.8" y="76.1">IN_COM</text>
<text x="227.8" y="74.1">SMBJ8.5A</text>
<text x="257.1" y="72.4">2</text>
<text x="269.8" y="72.4">3</text>
<text x="32.3" y="81.3">1</text>
<text x="35.1" y="78.4">LTV-817</text>
<text x="45" y="81.3">4</text>
<text x="55.9" y="80">LED</text>
<text x="60.9" y="83.3" transform="rotate(-90 60.9 83.3)">3</text>
<text x="78.7" y="79.4" transform="rotate(-90 78.7 79.4)">2</text>
<text x="81.5" y="82.3">Relé</text>
<text x="82.3" y="80">K2</text>
<text x="88.9" y="79.4" transform="rotate(-90 88.9 79.4)">1</text>
<text x="127.6" y="81.3">1</text>
<text x="130.4" y="78.4">LTV-817</text>
<text x="140.3" y="81.3">4</text>
<text x="151.1" y="80">LED</text>
<text x="156.2" y="83.3" transform="rotate(-90 156.2 83.3)">3</text>
<text x="174" y="79.4" transform="rotate(-90 174 79.4)">2</text>
<text x="176.8" y="82.3">Relé</text>
<text x="177.6" y="80">K4</text>
<text x="184.1" y="79.4" transform="rotate(-90 184.1 79.4)">1</text>
<text x="218" y="83.5">1N4148W</text>
<text x="220.6" y="81">D17</text>
<text x="229.9" y="83.5">866R</text>
<text x="230.5" y="81">R35</text>
<text x="247.4" y="83.5">390R</text>
<text x="248" y="81">R36</text>
<text x="262.2" y="83.5">U19</text>
<text x="269.7" y="78.2">GND</text>
<text x="10.3" y="86">B</text>
<text x="21.6" y="86.2">PCF_OUT2</text>
<text x="32.3" y="86.3">2</text>
<text x="45" y="86.3">3</text>
<text x="47" y="89.9">R22</text>
<text x="53.9" y="86.3">1</text>
<text x="64.8" y="88.6">BSS138</text>
<text x="64.8" y="86.1">Q2</text>
<text x="116.8" y="86.2">PCF_OUT4</text>
<text x="127.6" y="86.3">2</text>
<text x="140.3" y="86.3">3</text>
<text x="142.2" y="89.9">R28</text>
<text x="149.2" y="86.3">1</text>
<text x="160" y="88.6">BSS138</text>
<text x="160" y="86.1">Q4</text>
<text x="210.8" y="85">IN4+</text>
<text x="257.1" y="88.9">1</text>
<text x="259.9" y="86.1">LTV-817</text>
<text x="269.8" y="88.9">4</text>
<text x="272.7" y="88.8">PCF_IN4</text>
<text x="285.3" y="86">B</text>
<text x="47" y="92.4">10k</text>
<text x="60.9" y="90.9" transform="rotate(-90 60.9 90.9)">2</text>
<text x="142.2" y="92.4">10k</text>
<text x="156.2" y="90.9" transform="rotate(-90 156.2 90.9)">2</text>
<text x="227.8" y="95.7">SMBJ8.5A</text>
<text x="233.2" y="93.2">D18</text>
<text x="246.4" y="91.1">C21</text>
<text x="257.1" y="94">2</text>
<text x="269.8" y="94">3</text>
<text x="50" y="100">GND</text>
<text x="58.9" y="100">GND</text>
<text x="145.3" y="100">GND</text>
<text x="154.2" y="100">GND</text>
<text x="210.8" y="97.7">IN_COM</text>
<text x="269.7" y="99.8">GND</text>
<text x="116.1" y="111.5">+5V</text>
<text x="210.8" y="112.9">IN_COM</text>
<text x="266.6" y="113">1</text>
<text x="129.2" y="115.6" transform="rotate(-90 129.2 115.6)">R37</text>
<text x="131.8" y="115.6" transform="rotate(-90 131.8 115.6)">2k7</text>
<text x="141" y="114.3" transform="rotate(-90 141 114.3)">D19</text>
<text x="143.5" y="114.3" transform="rotate(-90 143.5 114.3)">LED</text>
<text x="148.3" y="118">PCF_IN1</text>
<text x="210.8" y="115.4">IN1+</text>
<text x="210.8" y="118">IN2+</text>
<text x="266.6" y="115.5">2</text>
<text x="266.6" y="118.1">3</text>
<text x="273.1" y="119.1">J7</text>
<text x="32.3" y="121.6">+5V</text>
<text x="53.9" y="124.2">U11</text>
<text x="84.3" y="121.6">+5V</text>
<text x="129.2" y="125.7" transform="rotate(-90 129.2 125.7)">R38</text>
<text x="131.8" y="125.7" transform="rotate(-90 131.8 125.7)">2k7</text>
<text x="141" y="124.5" transform="rotate(-90 141 124.5)">D20</text>
<text x="143.5" y="124.5" transform="rotate(-90 143.5 124.5)">LED</text>
<text x="210.8" y="120.5">IN3+</text>
<text x="210.8" y="123.1">IN4+</text>
<text x="210.8" y="125.6">IN_COM</text>
<text x="266.6" y="120.6">4</text>
<text x="266.6" y="123.2">5</text>
<text x="266.6" y="125.7">6</text>
<text x="273" y="121.9">GP</text>
<text x="276.7" y="121.9">IN</text>
<text x="36.8" y="130.5">10k</text>
<text x="36.8" y="128">R13</text>
<text x="49.5" y="126.7">PCF8574DWR</text>
<text x="148.3" y="128.1">PCF_IN2</text>
<text x="210.8" y="129.4">OUT1_NA</text>
<text x="210.8" y="132">OUT1_COM</text>
<text x="266.6" y="129.5">1</text>
<text x="10.3" y="136">C</text>
<text x="24.6" y="136.9">INT</text>
<text x="129.2" y="135.9" transform="rotate(-90 129.2 135.9)">R39</text>
<text x="131.8" y="135.9" transform="rotate(-90 131.8 135.9)">2k7</text>
<text x="141" y="134.6" transform="rotate(-90 141 134.6)">D21</text>
<text x="143.5" y="134.6" transform="rotate(-90 143.5 134.6)">LED</text>
<text x="210.8" y="134.5">OUT1_NF</text>
<text x="210.8" y="137">OUT2_NA</text>
<text x="266.6" y="132.1">2</text>
<text x="266.6" y="134.6">3</text>
<text x="266.6" y="137.1">4</text>
<text x="285.3" y="136">C</text>
<text x="29.2" y="138.3">A0</text>
<text x="29.2" y="143.4">A2</text>
<text x="29.2" y="140.8">A1</text>
<text x="88.3" y="139.4">C17</text>
<text x="88.3" y="141.9">100nF</text>
<text x="95.3" y="141.9">/</text>
<text x="97.8" y="141.9">25V</text>
<text x="148.3" y="138.3">PCF_IN3</text>
<text x="210.8" y="142.1">OUT2_NF</text>
<text x="210.8" y="139.6">OUT2_COM</text>
<text x="266.6" y="139.7">5</text>
<text x="266.6" y="142.2">6</text>
<text x="273.1" y="143.2">J8</text>
<text x="24" y="147">SCL</text>
<text x="129.2" y="146" transform="rotate(-90 129.2 146)">R40</text>
<text x="131.8" y="146" transform="rotate(-90 131.8 146)">2k7</text>
<text x="141" y="144.8" transform="rotate(-90 141 144.8)">D22</text>
<text x="143.5" y="144.8" transform="rotate(-90 143.5 144.8)">LED</text>
<text x="148.3" y="148.5">PCF_IN4</text>
<text x="210.8" y="144.7">OUT3_NA</text>
<text x="210.8" y="147.2">OUT3_COM</text>
<text x="210.8" y="149.7">OUT3_NF</text>
<text x="266.6" y="144.8">7</text>
<text x="266.6" y="147.3">8</text>
<text x="266.6" y="149.8">9</text>
<text x="273.2" y="146">GP</text>
<text x="276.9" y="146">OUT</text>
<text x="29.2" y="153.5">PCF_IN2</text>
<text x="29.2" y="151">PCF_IN1</text>
<text x="74.2" y="153.5">PCF_OUT2</text>
<text x="74.2" y="151">PCF_OUT1</text>
<text x="210.8" y="152.3">OUT4_NA</text>
<text x="210.8" y="154.8">OUT4_COM</text>
<text x="266" y="152.4">10</text>
<text x="266" y="154.9">11</text>
<text x="29.2" y="158.6">PCF_IN4</text>
<text x="29.2" y="156.1">PCF_IN3</text>
<text x="74.2" y="156.1">PCF_OUT3</text>
<text x="74.2" y="158.6">PCF_OUT4</text>
<text x="130" y="161">+5V</text>
<text x="138.9" y="161">+5V</text>
<text x="147.8" y="161">+5V</text>
<text x="210.8" y="157.4">OUT4_NF</text>
<text x="266" y="157.5">12</text>
<text x="24" y="164.8">SDA</text>
<text x="134.6" y="167.3">R14</text>
<text x="143.5" y="167.3">R15</text>
<text x="152.4" y="167.3">R16</text>
<text x="118.1" y="173.9">A1</text>
<text x="118.1" y="171.3">A0</text>
<text x="134.6" y="169.9">10k</text>
<text x="143.5" y="169.9">10k</text>
<text x="152.4" y="169.9">10k</text>
<text x="84.3" y="176.2">GND</text>
<text x="118.1" y="176.4">A2</text>
<text x="10.3" y="186">D</text>
<text x="133.6" y="181.3">JP2</text>
<text x="142.5" y="181.3">JP3</text>
<text x="151.4" y="181.3">JP4</text>
<text x="285.3" y="186">D</text>
<text x="130" y="191.5">GND</text>
<text x="138.9" y="191.5">GND</text>
<text x="147.8" y="191.5">GND</text>
<text x="35" y="200">1</text>
<text x="85" y="200">2</text>
<text x="135" y="200">3</text>
<text x="185" y="200">4</text>
<text x="235" y="200">5</text>
<text x="285" y="200">6</text>
</g>
<g font-size="1">
<text x="246.3" y="28.7">100nF</text>
<text x="252" y="28.7">/</text>
<text x="254" y="28.7">50V</text>
<text x="246.3" y="50.3">100nF</text>
<text x="252" y="50.3">/</text>
<text x="254" y="50.3">50V</text>
<text x="246.3" y="71.9">100nF</text>
<text x="252" y="71.9">/</text>
<text x="254" y="71.9">50V</text>
<text x="246.3" y="93.5">100nF</text>
<text x="252" y="93.5">/</text>
<text x="254" y="93.5">50V</text>
<text x="64.4" y="131.6">VCC</text>
<text x="70" y="130.7">16</text>
<text x="39.5" y="135.8">13</text>
<text x="44.2" y="136.7">INT</text>
<text x="40" y="138.4">1</text>
<text x="40" y="140.9">2</text>
<text x="40" y="143.4">3</text>
<text x="44.2" y="139.2">A0</text>
<text x="44.2" y="141.7">A1</text>
<text x="39.5" y="146">14</text>
<text x="44.2" y="144.3">A2</text>
<text x="44.2" y="146.8">SCL</text>
<text x="40" y="151.1">4</text>
<text x="40" y="153.6">5</text>
<text x="44.2" y="151.9">P0</text>
<text x="44.2" y="154.4">P1</text>
<text x="65.3" y="151.9">P4</text>
<text x="65.3" y="154.4">P5</text>
<text x="70" y="153.6">10</text>
<text x="70.5" y="151.1">9</text>
<text x="40" y="156.1">6</text>
<text x="40" y="158.7">7</text>
<text x="44.2" y="157">P2</text>
<text x="44.2" y="159.5">P3</text>
<text x="65.3" y="157">P6</text>
<text x="65.3" y="159.5">P7</text>
<text x="70" y="156.1">11</text>
<text x="70" y="158.7">12</text>
<text x="39.5" y="163.8">15</text>
<text x="44.2" y="164.6">SDA</text>
<text x="64.2" y="169.7">GND</text>
<text x="70.5" y="168.8">8</text>
</g>
<g font-size=".8">
<text x="222.1" y="23.5">866R</text>
<text x="226.1" y="23.5">1%</text>
<text x="228.7" y="23.5">(1/2W)</text>
<text x="233.9" y="23.5">Resistor</text>
<text x="222.1" y="45.1">866R</text>
<text x="226.1" y="45.1">1%</text>
<text x="228.7" y="45.1">(1/2W)</text>
<text x="233.9" y="45.1">Resistor</text>
<text x="222.1" y="66.7">866R</text>
<text x="226.1" y="66.7">1%</text>
<text x="228.7" y="66.7">(1/2W)</text>
<text x="233.9" y="66.7">Resistor</text>
<text x="222.1" y="88.2">866R</text>
<text x="226.1" y="88.2">1%</text>
<text x="228.7" y="88.2">(1/2W)</text>
<text x="233.9" y="88.2">Resistor</text>
</g>
</svg>
